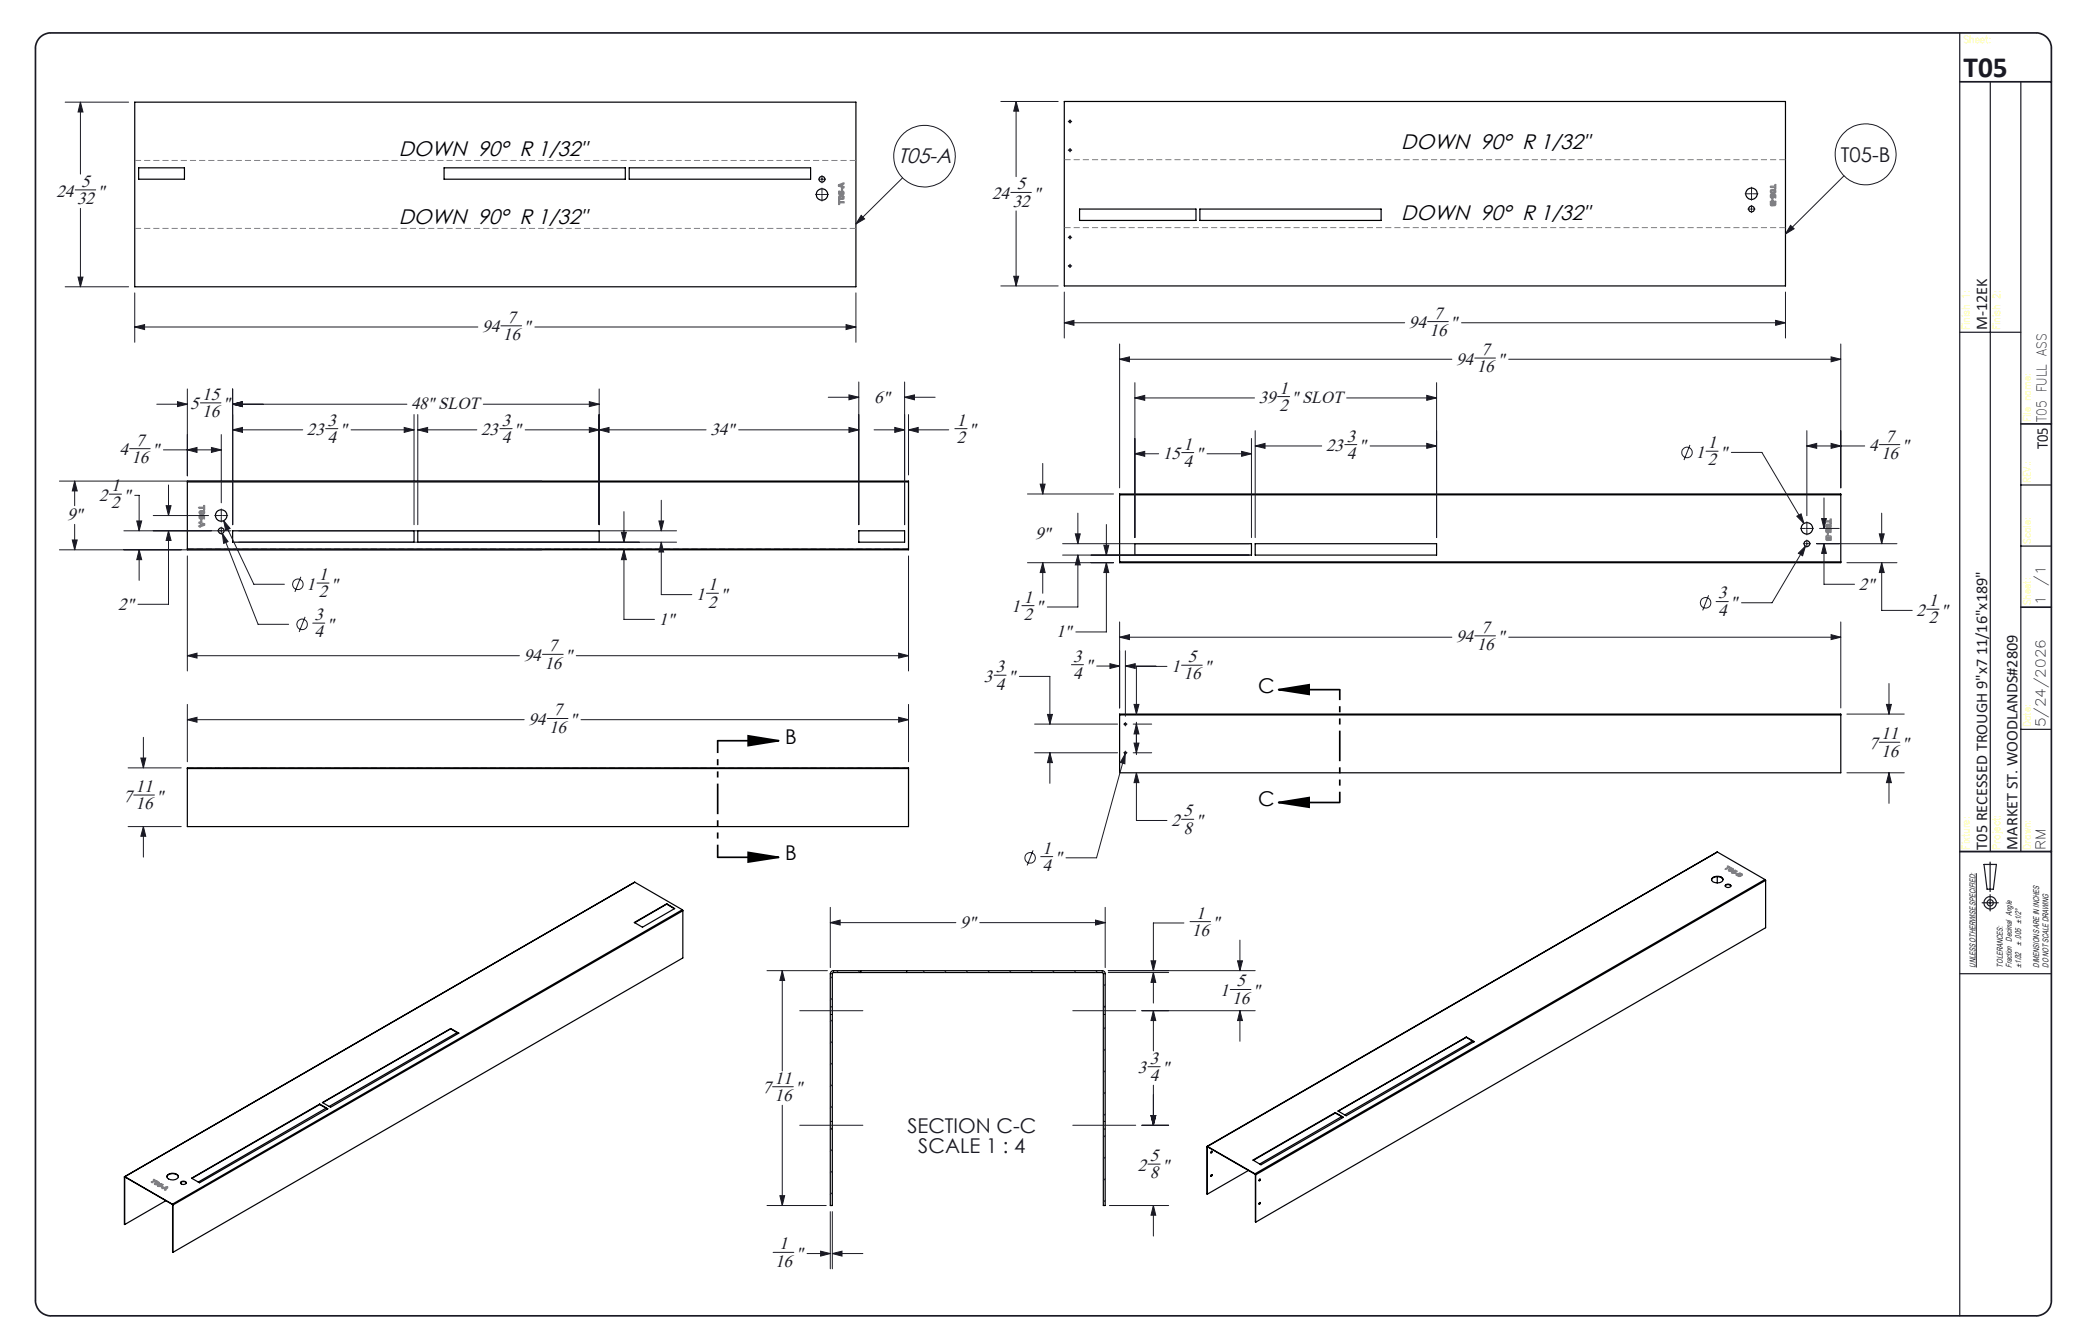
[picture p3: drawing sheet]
<svg xmlns="http://www.w3.org/2000/svg" width="432mm" height="279mm" viewBox="0 0 432 279" stroke-linecap="round" stroke-linejoin="round" font-family="sans-serif">
<g fill="none" stroke="#191924" stroke-width=".21">
<path d="M13.5 21.2h13.2M15.6 39.5h4.3M16.7 21.2l.6 2.1h-1.1zM16.7 21.2v15M170.1 37.3h.5M170.7 37.3h.4M170.9 36.5v.4M170.9 37.1v.3M170.9 37.6v.4M170.9 39.1v1M171.2 37.3h.4M187.6 37l-9.7 9.6"/>
<path d="M208.1 21.1h11.9M211.2 21.1l.6 2h-1.1zM211.2 21.1v15.6M222.1 25.3h.1M222.1 31.2h.1M222.3 25.3h.3M222.3 31.2h.3M222.5 24.9h.1M222.5 25.1v.3M222.5 25.6h.1M222.5 30.9h.1M222.5 31v.4"/>
<path d="M222.5 31.5v.1M222.8 25.3h.1M222.8 31.2h.1M364.1 38.9v1.1M383.4 36.5l-12.2 12.1M13.5 59.6h13.2M16.2 57.6h1.1l-.6 2zM16.7 43.3v16.3M169.5 40.4h1.1M170.7 40.4h.4M170.9 40.3v.3M170.9 40.7v1.1"/>
<path d="M171.2 40.4h1M179 44.8l.7 .7-1.8 1.1zM208.1 59.4h11.9M210.1 40h4.3M210.7 57.4h1.1l-.6 2zM211.2 43.9v15.5M222.1 55.3h.1M222.1 49.4h.1M222.3 55.3h.3M222.3 49.4h.3M222.5 49h.1M222.5 49.2v.3"/>
<path d="M222.5 49.7h.1M222.5 54.9v.1M222.5 55.1v.4M222.5 55.6h.1M222.8 55.3h.1M222.8 49.4h.1M362.8 40.3h1M363.4 43.5h.4M364 43.5h.3M364 40.3h.3M364.1 40.1v.3M364.1 40.6v1"/>
<path d="M364.1 42.7v.4M364.1 43.3v.3M364.1 43.8v.4M364.5 43.5h.4M364.5 40.3h1M372.3 46.8l.7 .8-1.8 1zM28 68l2.1-.5v1zM28 60.9v10.3M28 68h71.3M104.1 67.7h4.3M111.2 68h66.7M175.9 67.5l2 .5-2 .5z"/>
<path d="M177.9 60.9v10.3M178.5 79.4v29.7M188.1 79.4v29.7M221.3 67.1l2-.5v1zM221.3 60.7v9.6M221.3 67.1h70.7M232.8 74.7l2-.5v1zM232.8 71.5v29.9M232.8 74.7h69M235.9 79.6v32.2M296.8 66.9h4.3M298.7 79.6v32.2"/>
<path d="M303.8 67.1h67.4M306.6 74.4h4.3M313.7 74.7h69M369.1 66.6l2.1 .5-2.1 .5zM371.2 60.7v9.6M380.7 74.2l2 .5-2 .5zM382.7 71.5v29.9M27 93.3h4.2M32.6 84h6.3M34 93.5h12M36.9 83.5l2 .5-2 .5zM38.9 93.5l2.1-.5v1.1z"/>
<path d="M38.9 80.9v18M41.7 83.7h4.2M44 93l2 .5-2 .6zM46 90.3v14.2M48.4 89.4l2-.5v1zM48.4 84l2-.5v1zM48.4 80.9v28.2M48.4 89.4h14.5M48.4 84h36.2M67.7 89.1h2.5M73 89.4h13.1M84 88.9l2.1 .5-2.1 .5z"/>
<path d="M86.1 86.2v22.9M86.9 89.4l2-.5v1zM86.9 89.4h12.2M86.9 86.2v22.9M100.5 84h24.1M103.9 89.1h2.6M109.2 89.4h37.6M122.5 88.9l2.1 .5-2.1 .5zM122.5 83.5l2.1 .5-2.1 .5zM124.6 89.4l2-.5v1zM124.6 80.9v28.2M153.6 89.4h24.9"/>
<path d="M172.2 82.6h6.3M176.5 88.9l2 .5-2 .5zM176.5 82.1l2 .5-2 .5zM181.7 89.4h6.4M186 88.9l2.1 .5-2.1 .5zM188.1 82.6l2-.5v1zM188.1 82.6h6.3M188.9 89.4l2-.5v1zM188.9 86.2v12.5M188.9 89.4h8.3M198.5 89.1h2.5M216.8 96.3v6.4"/>
<path d="M235.9 94.3l2.1-.5v1.1zM235.9 82.7l2.1-.5v1zM235.9 94.3h5M235.9 82.7h24.9M245.7 94.1h2.5M250.9 94.3h9.3M258.1 93.8l2.1 .5-2.1 .6zM260.2 91.2v20.6M260.9 92.7l2.1-.5v1zM260.9 89.5v22.3M260.9 92.7h13.9M265.6 82.4h2.5"/>
<path d="M279.6 92.4h2.5M280 82.7h18.7M284.8 92.7h13.9M296.6 92.2l2.1 .5-2.1 .5zM296.6 82.2l2.1 .5-2.1 .5zM351.3 92.5l-1.2 3.1M354.7 93.8h2.5M359.9 94.1h6.4l8.7 14.7M375.6 92.7l2.1-.5v1zM375.6 92.7h12.1M375.6 89.5v17.7M380.7 92.2l2 .5-2 .5z"/>
<path d="M390.7 92.4h4.3M12.3 100h100.3M12.3 114.3h100.3M15 112.3h1.1l-.6 2zM15.5 100l.6 2.1h-1.1zM15.5 100v5.1M15.5 109v5.3M22.7 102.7h2.6M25.8 110.3h22.2M28 103h.9v7.3M28.4 108.3h1.1l-.6 2zM28.9 114.3l.6 2h-1.1z"/>
<path d="M28.9 114.3v6.4M31.9 107.2h11.5M34.5 105.1h1.1l-.6 2.1zM35 110.3l.6 2.1h-1.1zM35 110.3v15.3h-6.3M35 100.8v6.4M38.9 115.6v23.9M44.6 107.2h1.1M45.8 107.2h.3M46 105.8v1.1M46 107v.3M46 107.5v1"/>
<path d="M46 109.6v.4M46 110.2v.3M46 110.7v.4M46.2 110.9l1.2 1.7-.9 .4zM46.2 110.9l7.5 18.9h6.3M46.3 107.2h1M46.5 108.2l1.3 1.7-.9 .4zM46.5 108.2l6.3 13.3h6.3M49.6 110.3h91.1M49.6 112.7h91.1M62.5 119.9l-1.2 3.1M129.2 110.7h1l-.5 2z"/>
<path d="M129.7 114.3l.5 2h-1zM129.7 114.3v14.5h6.4M129.7 106.4v6.3M137 108.3h1l-.5 2zM137.5 112.7l.5 2.1h-1zM137.5 112.7v10.9h6.3M137.5 104v6.3M188.9 115.6v23.9M213.6 117h17.9M213.6 102.7h17.9M216.3 100.6h1l-.5 2.1zM216.8 117l.5 2h-1z"/>
<path d="M216.8 117v6.3M220.9 115.4h38.8M220.9 113h38.8M223.6 111h1l-.5 2zM224.1 115.4l.5 2h-1zM224.1 115.4v10.8h-6.4M224.1 106.7v6.3M229.5 113.3h1l-.5 2.1zM230 117l.5 2h-1zM230 117v14.4h-6.3M230 109v6.4M373.6 107.3l.8-.5 .6 2z"/>
<path d="M374.3 109.9h1M374.9 113h.4M375.4 113.5l-.6 2-.9-.5zM375.4 113.5l-7 11.8h-6.3M375.5 113h.3M375.5 109.9h.3M375.6 108.5v1M375.6 109.7v.3M375.6 110.2v1M375.6 112.3v.4M375.6 112.9v.3M375.6 113.3v.5"/>
<path d="M376 113h.4M376 109.9h1M377.7 113h16.7M378.3 109.9h4.1M378.7 107.8h1l-.5 2.1zM379.2 113l.5 2h-1zM379.2 113v8.5h6.4M379.2 103.5v6.4M384 117h10.4M390.7 111h1l-.5 2zM391.2 117l.5 2h-1zM391.2 117v9.9h6.3"/>
<path d="M391.2 106.7v6.3M38.9 136.3l2.1-.5v1zM38.9 136.3h69.1M63.4 128.2l-1.2 3.2M65 129.5h2.5M65.9 121.2h2.5M112.8 136h4.3M119.8 136.3h69.1M146.9 123.3h2.5M186.8 135.8l2.1 .5-2.1 .5zM212.4 125.9h2.6M222.7 138.2h2.5"/>
<path d="M228 138.5h4.8M230.8 138l2 .5-2 .5zM232.8 132.5l2-.6v1.1zM232.8 129.3v17.9M232.8 132.5h69M234 138.5l2-.5v1zM234 135.3v13.6M234 138.5h6.3M242.6 138.5h-6.3v9.9M245.6 138.3h4.3M306.6 132.2h4.3M313.7 132.5h69"/>
<path d="M355.2 123.8l-1.2 3.1M356.8 125.1h2.5M380.7 131.9l2 .6-2 .5zM382.7 129.3v17.9M400.6 126.6h2.5M26.6 159.6h11.1M29.3 157.6h1l-.5 2zM29.8 153.3v6.3M38.9 149.6l2.1-.5v1zM38.9 146.4v12M38.9 149.6h70.1M113.8 149.4h4.3"/>
<path d="M120.8 149.6h68.1M186.8 149.1l2.1 .5-2.1 .5zM188.9 146.4v12M206.7 140.4h2.5M211.9 140.6h6.4v9.9M215.1 156.5h17.2M215.1 150.5h17.2M217.8 148.5h1l-.5 2zM218.3 156.5l.5 2h-1zM218.3 156.5v6.3M233.6 156.5h.1M233.6 150.5h.1"/>
<path d="M233.8 156.5h.3M233.8 150.5h.3M233.9 156.7v2.1l-1-.3zM233.9 156.7l-5.9 21.6h-6.4M234 150.2h.1M234 150.4v.3M234 150.8v.1M234 156.1v.1M234 156.4v.3M234 156.8h.1M234.3 156.5h.1M234.3 150.5h.1"/>
<path d="M235.6 156.5h3.8M235.6 150.5h3.8M235.8 146.4h1l-.5 2zM235.8 154.5h1l-.5 2zM236.3 150.5l.5 2.1h-1zM236.3 150.1v6.8M384 148.4h11.9M390.7 154.3h4.3M392.2 146.4h1l-.5 2zM392.7 142.1v6.3M26.6 171.8h11.1M27.8 165.3h4.3"/>
<path d="M29.8 171.8l.5 2h-1zM29.8 171.8v6.4M214.8 176.8l-1.3 3.1M216.4 178.1h2.5M236.3 160.7l.5 2h-1zM236.3 160.7v9.9h6.3M245.6 170.3h2.6M384 160.7h11.9M392.7 160.7l.5 2h-1zM392.7 160.7v6.3M172.6 191.8l2.1-.5v1zM172.6 188.6v12.6"/>
<path d="M172.6 191.8h26.1M203.7 191.8h26.1M227.8 191.3l2 .5-2 .5zM229.8 188.6v12.6M239.3 199.7h1l-.5 2.1zM246.1 191.9h-6.3v9.9M247.4 191.6h4.3M257.3 199.7h1l-.5 2.1zM257.8 195.4v6.4M410.9 181.5v19.6M159.5 201.8h12.5M162.6 201.8l.5 2h-1z"/>
<path d="M162.6 201.8v20.8M166.3 210.1h13.1M173 203l-.4 .4M173 207.5l-.4 .4M173 212l-.4 .4M173 216.5l-.4 .4M174.3 201.8l-.4 .4M178.8 201.8l-.4 .4M192.2 201.8l-.4 .4M196.7 201.8l-.4 .4M201.2 201.8l-.4 .4M205.7 201.8l-.4 .4"/>
<path d="M210.2 201.8l-.4 .4M214.7 201.8l-.4 .4M219.2 201.8l-.4 .4M223 210.1h13.1M223.7 201.8l-.4 .4M228.1 201.8l-.3 .4M229.8 204.6l-.4 .4M229.8 209.1l-.4 .4M229.8 213.6l-.4 .4M229.8 218.1l-.4 .4M230.4 201.8h30.5M230.4 202.2h12.6"/>
<path d="M237.4 210.1h23.5M239.8 210.1l.5 2.1h-1zM239.8 202.2l.5 2h-1zM239.8 202.2v6.3M239.8 210.1v8.4M255.8 205.7h4.3M257.8 210.1l.5 2.1h-1zM257.8 210.1v6.4M160.6 225.9h4.3M162.6 229.8v20.8M166.3 233.9h13.1M173 221l-.4 .4"/>
<path d="M173 225.5l-.4 .4M173 230l-.4 .4M173 234.5l-.4 .3M173 238.9l-.4 .5M223 233.9h13.1M229.8 222.6l-.4 .4M229.8 227.1l-.4 .4M229.8 231.6l-.4 .4M229.8 236.1l-.4 .4M237.4 233.9h5.6M238.7 221.8h2.5M239.3 231.9h1l-.5 2z"/>
<path d="M239.8 225.6v8.3M159.5 250.6h12.3M162.1 248.6h1l-.5 2zM172.6 251.9v11.9M173 243.5l-.4 .3M173 247.9l-.4 .4M173 251.9v11.9M229.8 240.6l-.4 .3M229.8 245l-.4 .5M229.8 249.6l-.4 .3M230.6 250.6h12.4M238.7 242h2.5"/>
<path d="M239.8 250.6l.5 2h-1zM239.8 250.6v6.4M160.7 260.3h4.3M167.8 260.6h4.8M170.6 260.1l2 .5-2 .5zM173 260.6l2-.5v1zM173 260.6h6.4"/>
<circle cx="192.2" cy="32.5" r="6.4"/>
<circle cx="387.8" cy="32.1" r="6.3"/>
<circle cx="350.7" cy="94.1" r="1.1"/>
<circle cx="61.9" cy="121.5" r="1.09"/>
<circle cx="62.8" cy="129.8" r="1.09"/>
<circle cx="354.6" cy="125.3" r="1.09"/>
<circle cx="214.2" cy="178.3" r="1.1"/>
</g>
<g fill="none" stroke="#191924" stroke-width=".25">
<path d="M407.4 6.8v266.7M413.8 17v160M420.1 17v160M407.4 69.1h12.7M420.1 113.5h6.4M420.1 100.8h6.4M420.1 151.6h6.4M407.4 177h19.1M412.5 179.7h2.5l-.6 5.2h-1.3zM413.7 179.2v6.1M412.1 187.7h3.3M413.7 186v3.4"/>
<path d="M407.4 202.4h19.1"/>
<circle cx="413.7" cy="187.7" r=".66"/>
<circle cx="413.8" cy="187.7" r="1.29"/>
</g>
<path d="M8.2 7.9a3.3 3.3 0 0 1 2.3-1.1h412.8a3.2 3.2 0 0 1 3.2 3.2v260.4a3.2 3.2 0 0 1-3.2 3.1h-412.8a3.2 3.2 0 0 1-3.1-3.1v-260.4a3.2 3.2 0 0 1 .8-2.1zM407.4 17h19.1M420.1 88.1h6.4M420.1 126.2h6.4M407.4 177h19.1" fill="none" stroke="#191924" stroke-width=".35"/>
<g fill="none" stroke="#000" stroke-width=".21" stroke-dasharray="1.3 .6" stroke-linecap="butt">
<path d="M39 100.1h149.9M39 114.2h149.9M39 159.7h149.9M44.8 159.6v.1M45.4 159.6v.1M46.6 159.7v-.1M47.2 159.7v-.1M48.4 159.7v-.1M86.1 159.7v-.1M86.9 159.7v-.1M124.6 159.7v-.1M178.6 159.7v-.1"/>
<path d="M188.1 159.7v-.1M172.6 210.9h.4M173 202.4h-.4M173 209.3h-.4M173.3 201.8v.4M229.2 202.2v-.4M229.4 210.9h.4M229.8 202.4h-.4M229.8 209.3h-.4M172.6 234.7h.4M173 233.1h-.4M229.4 234.7h.4"/>
<path d="M229.8 233.1h-.4"/>
</g>
<g fill="none" stroke="#000" stroke-width=".25">
<path d="M28 21.2h149.9v38.4h-149.9zM28.8 34.9h9.5v2.4h-9.5zM92.3 34.9h37.7v2.4h-37.7zM130.8 34.9h37.7v2.4h-37.7zM221.3 21.1h149.9v38.3h-149.9zM224.4 43.5h24.2v2.3h-24.2zM249.4 43.5h37.7v2.3h-37.7zM38.9 100.2v-.2h150v.2M38.9 114.1v.2h150v-.2M38.9 100.2v13.9M38.9 100.2h150M38.9 114.1h150"/>
<path d="M48.4 110.3h37.7v2.4h-37.7zM86.9 110.3h37.7v2.4h-37.7zM178.5 110.3h9.6v2.4h-9.6zM188.9 100.2v13.9M232.8 102.9v-.2h149.9v.2M232.8 116.8v.2h149.9v-.2M232.8 102.9v13.9M232.8 102.9h149.9M232.8 116.8h149.9M235.9 113h24.3v2.4h-24.3zM260.9 113h37.8v2.4h-37.8zM382.7 102.9v13.9"/>
<path d="M38.9 159.8v-.2h150v.2M38.9 159.8v12h150v-12M38.9 159.8h150M232.8 148.6v-.2h149.9v.2M232.8 148.6h149.9M232.8 148.6v12.1h149.9v-12.1M357 177.1l-106 61.2M357 177.1l9.9 5.7M131.9 191.8l6.7-3.9 1.7 1-6.7 3.9zM131.9 183.4h.1M132 183.4l-106.1 61.2M132 183.4l9.9 5.7"/>
<path d="M138.6 187.9v.1M138.6 188l-6.7 3.8M138.6 188l1.6 .9M141.9 189.1l.1 .2M141.9 189.1l-106.1 61.2M142 189.3l-106.1 61.2M142 189.3v9.8l-106.1 61.2M355.8 182.9a1.42 1.42 0 0 1 2.4 0M356.1 182.4a1.4 1.4 0 0 1 2.1 .5 1.39 1.39 0 0 1-2.4-.1zM357 182.2v1.4M358.7 184.2a.78 .78 0 0 1 1.2 0M358.7 184a.61 .61 0 0 1 .6-.2 .61 .61 0 0 1 .5 .5 .61 .61 0 0 1-.6 .2 .61 .61 0 0 1-.5-.5z"/>
<path d="M366.9 182.8l.2 .2M366.9 182.8l-106 61.2M367.1 183l-106 61.2M367.1 183v9.9l-106 61.2M93.7 213.8v.1M93.7 213.9l-26.6 15.3M93.7 213.9l1.6 .9M95 214.7l-26.6 15.3M172.8 202l.3-.2h56a.6 .6 0 0 1 .7 .6v48.2h-.4v-48.2l-.2-.2h-56.1l-.1 .2v48.2h-.4v-48.2zM179 201.8v.4M188.5 201.8v.4M304.8 215.7l-26.6 15.3"/>
<path d="M304.8 215.6v.1M304.8 215.7l1.6 .9M306.1 216.4l-26.5 15.4M66.5 229.5v.1M66.5 229.6l-26.6 15.4M66.5 229.6l1.6 .9M67 229.2l26.7-15.4 1.7 1-26.7 15.4zM67.8 230.4l-26.6 15.3M250.9 238.4h.1M250.9 238.4l.1 9.8M251 238.4v9.8M251 238.3l-.1 .1"/>
<path d="M251 238.4h.1M251 238.3l9.9 5.7M251 238.4l9.9 5.7M251 238.3v.1M251.8 239.4l.2 .1-.2 .2zM251.9 239.3l-.2 .3M277.6 231.3v.1M277.6 231.4l-17 9.8M277.6 231.4l1.6 .9M278.2 231l26.6-15.4 1.7 .9-26.6 15.5zM278.9 232.1l-17 9.9M25.9 244.7h.1"/>
<path d="M25.9 244.7v9.9M26 244.7h-.1M26 244.6l-.1 .1M26 244.7l9.8 5.7M26 244.6v.1M26 244.6l9.8 5.7M34.5 249.6l-8.6 5M34.7 244.7a1.38 1.38 0 0 1 2.4 0M34.8 244.3a1.54 1.54 0 0 1 2.3 .2 1.25 1.25 0 0 1-1.9 .6 .52 .52 0 0 1-.4-.8zM35.8 250.4l.1 .1M35.8 250.3l.1 .2M35.8 250.3v.1"/>
<path d="M35.9 250.5v9.8M35.9 250.5h.1M37.5 245.9l.4-.3 .6 .1 .2 .2M37.6 245.7a.61 .61 0 0 1 .6-.2 .61 .61 0 0 1 .5 .5 .61 .61 0 0 1-.7 .3 .61 .61 0 0 1-.4-.6zM39.8 244.9l26.7-15.4 1.7 1-26.7 15.4zM251.9 244.2l-.2 .3M259.6 243.3l-8.6 4.9M260.5 241.2l17.1-9.9 1.7 1-17.2 9.8zM260.9 244l.2 .2M260.9 244.1l.1 .1M260.9 244v.1M261 244.2l.1 9.9"/>
<path d="M261 244.2h.1M261.1 244.2v9.9M261.8 250.1l.2-.1-.1 .3h-.2zM261.8 245.2l.2-.1v.3l-.2 .1zM261.9 245.1l-.1 .4M261.9 250l-.1 .3"/>
<circle cx="170.9" cy="37.3" r=".59"/>
<circle cx="222.4" cy="25.3" r=".2"/>
<circle cx="222.4" cy="31.2" r=".2"/>
<circle cx="170.9" cy="40.4" r="1.19"/>
<circle cx="222.4" cy="49.3" r=".19"/>
<circle cx="222.4" cy="55.3" r=".2"/>
<circle cx="364.1" cy="40.3" r="1.2"/>
<circle cx="364.1" cy="43.4" r=".6"/>
<circle cx="46" cy="110.3" r=".59"/>
<circle cx="46" cy="107.2" r="1.19"/>
<circle cx="375.6" cy="109.8" r="1.19"/>
<circle cx="375.7" cy="113" r=".59"/>
<circle cx="234" cy="150.5" r=".19"/>
<circle cx="234" cy="156.5" r=".2"/>
<circle cx="251.9" cy="244.4" r=".16"/>
</g>
<path d="M149.2 154h12.7M155.5 153l6.4 1-6.4 1zM265.8 143.4l6.4-1.1v2.1zM265.8 143.4h12.7M149.2 178.2h12.7M155.5 177.2l6.4 1-6.4 1zM265.8 166.8l6.4-1v2zM265.8 166.8h12.7" fill="none" stroke="#000" stroke-width=".35"/>
<g fill="none" stroke="#808080" stroke-width=".25">
<path d="M174.4 39.7l.2 .1v.4l.2 .1v-.4a.4 .4 0 0 1 .6 0 .4 .4 0 0 1-.3 .6v-.2a.21 .21 0 0 0 .1-.3 .21 .21 0 0 0-.3 0 .21 .21 0 0 0 .1 .3l-.1 .2-.6-.2zM174.4 38.4l1-.4 .1 .2-.3 .1v.5h.2l.1 .2-.2 .1-.9-.4-.1-.1zM174.6 38.6l.4-.2v.3zM174.9 39.2h.3l-.1 .4h-.2zM368.1 38.7h.9v-.3l.1-.1 .1 .9-.2 .1v-.3l-.9-.1zM368.1 39.5l.8-.1 .2 .1 .1 .4-.3 .3h-.6l-.2-.3zM368.3 39.7h.4a.21 .21 0 0 1 .2-.1 .21 .21 0 0 1 .1 .3 .21 .21 0 0 1-.3 .1l-.4-.1zM174.4 41.6h.1l.1 .3h.8l.1 .2-.9 .1-.1 .3h-.1zM174.4 40.8l.5-.2 .4 .1 .2 .5-.2 .2-.7 .1-.3-.3zM174.6 41l.4-.1a.22 .22 0 0 1 .3 .1 .22 .22 0 0 1-.1 .3 .22 .22 0 0 1-.3-.1l-.4-.1zM368.1 41.9l1-.1 .1 .6a.28 .28 0 0 1-.2 .4 .28 .28 0 0 1-.3-.2l-.2 .2-.4-.1zM368.2 40.4h.2v.1a.21 .21 0 0 0-.1 .4 .21 .21 0 0 0 .3 0 .21 .21 0 0 0-.1-.4v-.1l.6 .1v.6h-.1v-.4l-.2-.1v.3a.41 .41 0 0 1-.6 .2 .41 .41 0 0 1 0-.7z"/>
<path d="M368.3 42.1h.2v.4h-.2zM368.4 41.3h.2l-.1 .4h-.1zM368.7 42.1h.3l-.1 .4-.2-.1zM41.4 108.5l.9 .3a.21 .21 0 0 1 .2 .2 .21 .21 0 0 1-.2 .3l-.8 .3-.1-.2 .3-.1v-.5l-.3-.1zM41.5 105.4h.8v-.3h.2v.9h-.2v-.3h-.8zM41.5 106.3l.2-.1h.5l.3 .1v.3l-.3 .3h-.5l-.3-.2zM41.5 107.2a.16 .16 0 0 1 .2-.1 .16 .16 0 0 1 .1 .2 .16 .16 0 0 1-.2 .1 .23 .23 0 0 0 .2 .2 .23 .23 0 0 0 .2-.1 .23 .23 0 0 0-.1-.3v-.1l.6 .1v.6h-.2v-.4h-.2l-.1 .4h-.5l-.1-.3zM41.6 106.5l.3-.1a.22 .22 0 0 1 .3 0 .22 .22 0 0 1 .1 .2l-.2 .1a.28 .28 0 0 1-.3 0 .28 .28 0 0 1-.2-.2zM41.7 108l.2 .1v.3h-.2zM41.9 108.9l.4 .1-.4 .2zM379.6 108.3h.9v-.4h.1l.1 1h-.2v-.4h-.9zM379.6 111.4l1.1 .1-.1 .7-.3 .1-.1-.2a.33 .33 0 0 1-.4 .2 .33 .33 0 0 1-.2-.4z"/>
<path d="M379.7 109.1l.2-.1h.6l.2 .2v.3l-.3 .2h-.6l-.2-.3zM379.7 110h.2l-.2 .2 .2 .3a.26 .26 0 0 0 .3-.2 .26 .26 0 0 0-.2-.3l.7 .1-.1 .6-.1-.1v-.4h-.2v.3a.4 .4 0 0 1-.6 .1 .4 .4 0 0 1 0-.6zM379.8 109.3l.3-.1a.22 .22 0 0 1 .3 0 .22 .22 0 0 1 .1 .3 .22 .22 0 0 1-.3 0h-.4zM379.8 111.7h.2v.4l-.2-.1zM379.9 110.8h.2l-.1 .5zM380.3 111.7h.2l-.1 .4-.1-.1zM359.1 180.1l.8 .3-.4-.1-.7 .4v-.1l.5-.4zM359.3 180.8l.4-.2h.5a.25 .25 0 0 1 .2 .3 .25 .25 0 0 1-.4 .1l-.5 .1zM359.6 180.9l.4-.2a.2 .2 0 0 1 0 .2 .2 .2 0 0 1-.2 .1zM360 181.2h.2a.18 .18 0 0 0 .1 .2 .18 .18 0 0 0 .2 0l.1-.2-.3-.2 .5-.1 .3 .2h-.6l.1 .1a.19 .19 0 0 1 .2 .2 .19 .19 0 0 1-.3 .1l-.5-.1zM360.8 181.5l.3 .2zM361 181.8l.6-.3 .5 .1a.21 .21 0 0 1 .1 .4 .2 .2 0 0 1-.4 0v.1l-.3 .1-.5-.2z"/>
<path d="M361.2 181.9l.3-.1 .2 .2zM361.6 181.7l.1-.1 .3 .2zM31.9 245.3l.1-.1 .6 .4-.3-.1-.8 .3 .6-.4zM32.2 245.9l.6-.2a.27 .27 0 0 1 .3 .3 .27 .27 0 0 1-.3 .2l-.4 .1a.22 .22 0 0 1-.2-.1 .22 .22 0 0 1 0-.3zM32.3 246l.6-.1-.4 .3zM32.7 246.4l.2-.1v.2h.4v-.1l-.3-.2 .4-.1 .5 .2h-.6a.23 .23 0 0 1 .2 .3 .23 .23 0 0 1-.3 .1l-.3-.1zM33.5 246.6l.4 .2h-.2zM33.7 247l.9-.3 .3 .1-.5 .6h-.2l.1-.2zM34.2 247l.4-.1-.2 .2z"/>
</g>
<path d="M149.2 154v24.2" fill="none" stroke="#000" stroke-width=".35" stroke-dasharray="6.3 1.3 1.3 1.3 1.3 1.3" stroke-dashoffset="3.8" stroke-linecap="butt"/>
<path d="M278.5 143.3v23.5" fill="none" stroke="#000" stroke-width=".35" stroke-dasharray="6.3 1.3 1.3 1.3 1.3 1.3" stroke-dashoffset="4.1" stroke-linecap="butt"/>
<path d="M28 33.4h149.9M221.3 33.2h149.9M177.9 47.5h-149.9M371.2 47.3h-149.9" fill="none" stroke="#808080" stroke-width=".21" stroke-dasharray="1.3 .6" stroke-linecap="butt"/>
<path d="M155.5 153l6.4 1-6.4 1zM155.5 177.2l6.4 1-6.4 1zM265.8 143.4l6.4-1.1v2.1zM265.8 166.8l6.4-1v2z" fill="#000"/>
<g fill="#191924">
<path d="M372.3 46.8l.7 .8-1.8 1z"/>
<path d="M179 44.8l.7 .7-1.8 1.1z"/>
<path d="M29.8 171.8l.5 2h-1zM29.3 157.6h1l-.5 2zM38.9 149.6l2.1-.5v1zM186.8 149.1l2.1 .5-2.1 .5zM15.5 100l.6 2.1h-1.1zM15 112.3h1.1l-.6 2zM186.8 135.8l2.1 .5-2.1 .5zM38.9 136.3l2.1-.5v1zM48.4 89.4l2-.5v1zM84 88.9l2.1 .5-2.1 .5zM137 108.3h1l-.5 2zM137.5 112.7l.5 2.1h-1zM48.4 84l2-.5v1zM36.9 83.5l2 .5-2 .5zM28.4 108.3h1.1l-.6 2zM28.9 114.3l.6 2h-1.1zM44 93l2 .5-2 .6zM38.9 93.5l2.1-.5v1.1zM34.5 105.1h1.1l-.6 2.1zM35 110.3l.6 2.1h-1.1zM129.2 110.7h1l-.5 2zM129.7 114.3l.5 2h-1zM46.5 108.2l.4 2.1 .9-.4zM46.2 110.9l.3 2.1 .9-.4zM122.5 88.9l2.1 .5-2.1 .5zM86.9 89.4l2-.5v1zM48.4 84l2-.5v1zM122.5 83.5l2.1 .5-2.1 .5zM176.5 88.9l2 .5-2 .5zM124.6 89.4l2-.5v1zM186 88.9l2.1 .5-2.1 .5zM188.9 89.4l2-.5v1zM188.1 82.6l2-.5v1zM176.5 82.1l2 .5-2 .5zM380.7 74.2l2 .5-2 .5zM232.8 74.7l2-.5v1zM260.9 92.7l2.1-.5v1zM296.6 92.2l2.1 .5-2.1 .5zM224.1 115.4l.5 2h-1zM223.6 111h1l-.5 2zM229.5 113.3h1l-.5 2.1zM230 117l.5 2h-1zM216.8 117l.5 2h-1zM216.3 100.6h1l-.5 2.1zM378.7 107.8h1l-.5 2.1zM379.2 113l.5 2h-1zM390.7 111h1l-.5 2zM391.2 117l.5 2h-1zM375.6 92.7l2.1-.5v1zM380.7 92.2l2 .5-2 .5zM373.6 107.3l1.4 1.5-.6-2zM375.4 113.5l-1.5 1.5 .9 .5zM235.9 94.3l2.1-.5v1.1zM258.1 93.8l2.1 .5-2.1 .6zM235.9 82.7l2.1-.5v1zM296.6 82.2l2.1 .5-2.1 .5zM239.8 210.1l.5 2.1h-1zM239.3 231.9h1l-.5 2zM257.8 210.1l.5 2.1h-1zM257.3 199.7h1l-.5 2.1zM239.3 231.9h1l-.5 2zM239.8 250.6l.5 2h-1zM239.8 202.2l.5 2h-1zM239.3 199.7h1l-.5 2.1zM172.6 191.8l2.1-.5v1zM227.8 191.3l2 .5-2 .5zM162.6 201.8l.5 2h-1zM162.1 248.6h1l-.5 2zM173 260.6l2-.5v1zM170.6 260.1l2 .5-2 .5z"/>
<path d="M233.9 156.7l-1 1.8 1 .3zM217.8 148.5h1l-.5 2zM218.3 156.5l.5 2h-1zM236.3 150.5l.5 2.1h-1zM235.8 146.4h1l-.5 2zM234 138.5l2-.5v1zM230.8 138l2 .5-2 .5zM235.8 154.5h1l-.5 2zM236.3 160.7l.5 2h-1zM392.7 160.7l.5 2h-1zM392.2 146.4h1l-.5 2zM380.7 131.9l2 .6-2 .5zM232.8 132.5l2-.6v1.1z"/>
<path d="M175.9 67.5l2 .5-2 .5zM28 68l2.1-.5v1zM16.2 57.6h1.1l-.6 2zM16.7 21.2l.6 2.1h-1.1zM211.2 21.1l.6 2h-1.1zM210.7 57.4h1.1l-.6 2zM369.1 66.6l2.1 .5-2.1 .5zM221.3 67.1l2-.5v1z"/>
</g>
<text font-size="6.1" fill="#191924" x="408.2" y="16.1">T05</text>
<g font-size="4.4">
<text x="82.9" y="32.5">DOWN 90° R 1/32&quot;</text>
<text x="291.3" y="31">DOWN 90° R 1/32&quot;</text>
<text x="82.9" y="46.5">DOWN 90° R 1/32&quot;</text>
<text x="291.3" y="45.7">DOWN 90° R 1/32&quot;</text>
</g>
<text font-size="4.4" fill="#191924" x="186.7" y="34">T05-A</text>
<g font-size="4.2" fill="#191924">
<text x="382.7" y="33.6">T05-B</text>
<text x="188.6" y="235.6">SECTION C-C</text>
<text x="190.9" y="239.8">SCALE 1 : 4</text>
</g>
<g font-size="4.2">
<text x="261.6" y="144">C</text>
<text x="163.3" y="154.7">B</text>
<text x="261.6" y="167.5">C</text>
<text x="163.3" y="178.9">B</text>
</g>
<g font-size="3.7" fill="#191924">
<text x="11.7" y="40.9">24</text>
<text x="16.9" y="38.9">5</text>
<text x="20.3" y="40.9">&quot;</text>
<text x="206.2" y="41.4">24</text>
<text x="211.4" y="39.4">5</text>
<text x="214.8" y="41.4">&quot;</text>
<text x="16" y="42.5">32</text>
<text x="210.5" y="43">32</text>
<text x="100.3" y="69.1">94</text>
<text x="104.5" y="70.7">16</text>
<text x="105.4" y="67.1">7</text>
<text x="108.8" y="69.1">&quot;</text>
<text x="292.9" y="68.2">94</text>
<text x="297.2" y="69.8">16</text>
<text x="298.1" y="66.2">7</text>
<text x="301.5" y="68.2">&quot;</text>
<text x="302.7" y="75.8">94</text>
<text x="307" y="77.4">16</text>
<text x="307.9" y="73.8">7</text>
<text x="311.3" y="75.8">&quot;</text>
<text x="42.1" y="83.1">15</text>
<text x="181.8" y="83.7">6&quot;</text>
<text x="261.7" y="83.8">39</text>
<text x="266" y="81.8">1</text>
<text x="268.5" y="83.8">&quot; SLOT</text>
<text x="39.5" y="85.1">5</text>
<text x="42.1" y="86.7">16</text>
<text x="46.3" y="85.1">&quot;</text>
<text x="68.1" y="88.5">3</text>
<text x="85.5" y="85.1">48&quot; SLOT</text>
<text x="104.3" y="88.5">3</text>
<text x="198.9" y="88.5">1</text>
<text x="266" y="85.4">2</text>
<text x="24.8" y="94.6">4</text>
<text x="28.2" y="92.6">7</text>
<text x="31.6" y="94.6">&quot;</text>
<text x="63.8" y="90.5">23</text>
<text x="68.1" y="92.1">4</text>
<text x="70.6" y="90.5">&quot;</text>
<text x="100" y="90.5">23</text>
<text x="104.3" y="92.1">4</text>
<text x="106.9" y="90.5">&quot;</text>
<text x="147.7" y="90.5">34&quot;</text>
<text x="198.9" y="92.1">2</text>
<text x="201.4" y="90.5">&quot;</text>
<text x="241.8" y="95.4">15</text>
<text x="246.1" y="93.5">1</text>
<text x="248.6" y="95.4">&quot;</text>
<text x="275.7" y="93.8">23</text>
<text x="280" y="91.8">3</text>
<text x="280" y="95.4">4</text>
<text x="282.5" y="93.8">&quot;</text>
<text x="352.5" y="95.2">1</text>
<text x="355.1" y="93.2">1</text>
<text x="357.6" y="95.2">&quot;</text>
<text x="388.6" y="93.8">4</text>
<text x="391.1" y="95.4">16</text>
<text x="392" y="91.8">7</text>
<text x="395.4" y="93.8">&quot;</text>
<text x="27.3" y="96.2">16</text>
<text x="246.1" y="97.1">4</text>
<text x="355.1" y="96.8">2</text>
<text x="20.6" y="104.1">2</text>
<text x="23.1" y="105.7">2</text>
<text x="23.1" y="102.1">1</text>
<text x="25.7" y="104.1">&quot;</text>
<text x="13.9" y="108.2">9&quot;</text>
<text x="215.2" y="112">9&quot;</text>
<text x="63.8" y="122.6">1</text>
<text x="66.3" y="120.6">1</text>
<text x="66.3" y="124.2">2</text>
<text x="68.8" y="122.6">&quot;</text>
<text x="144.7" y="124.7">1</text>
<text x="147.3" y="122.7">1</text>
<text x="149.8" y="124.7">&quot;</text>
<text x="212.8" y="125.3">1</text>
<text x="357.2" y="124.4">3</text>
<text x="386.5" y="122.6">2&quot;</text>
<text x="24.6" y="126.7">2&quot;</text>
<text x="65.4" y="128.9">3</text>
<text x="67.9" y="130.9">&quot;</text>
<text x="137" y="129.9">1&quot;</text>
<text x="147.3" y="126.3">2</text>
<text x="210.3" y="127.3">1</text>
<text x="212.8" y="128.9">2</text>
<text x="215.4" y="127.3">&quot;</text>
<text x="307.9" y="131.6">7</text>
<text x="357.2" y="128">4</text>
<text x="359.7" y="126.4">&quot;</text>
<text x="398.5" y="128">2</text>
<text x="401" y="126">1</text>
<text x="401" y="129.6">2</text>
<text x="403.5" y="128">&quot;</text>
<text x="65.4" y="132.5">4</text>
<text x="108.9" y="137.4">94</text>
<text x="114.1" y="135.4">7</text>
<text x="117.5" y="137.4">&quot;</text>
<text x="219.5" y="132.5">1&quot;</text>
<text x="223.1" y="137.6">3</text>
<text x="246.9" y="137.7">5</text>
<text x="302.7" y="133.6">94</text>
<text x="307" y="135.2">16</text>
<text x="311.3" y="133.6">&quot;</text>
<text x="113.2" y="139">16</text>
<text x="204.5" y="141.7">3</text>
<text x="207" y="139.7">3</text>
<text x="207" y="143.3">4</text>
<text x="209.6" y="141.7">&quot;</text>
<text x="223.1" y="141.2">4</text>
<text x="225.7" y="139.6">&quot;</text>
<text x="243.5" y="139.6">1</text>
<text x="246" y="141.3">16</text>
<text x="250.3" y="139.6">&quot;</text>
<text x="115" y="148.7">7</text>
<text x="109.9" y="150.7">94</text>
<text x="114.2" y="152.3">16</text>
<text x="118.5" y="150.7">&quot;</text>
<text x="388.6" y="155.7">7</text>
<text x="391.1" y="153.7">11</text>
<text x="395.4" y="155.7">&quot;</text>
<text x="391.1" y="157.3">16</text>
<text x="25.7" y="166.7">7</text>
<text x="28.2" y="164.7">11</text>
<text x="32.5" y="166.7">&quot;</text>
<text x="28.2" y="168.3">16</text>
<text x="243.5" y="171.7">2</text>
<text x="246" y="169.7">5</text>
<text x="246" y="173.3">8</text>
<text x="248.6" y="171.7">&quot;</text>
<text x="216.7" y="177.4">1</text>
<text x="219.3" y="179.4">&quot;</text>
<text x="216.7" y="181.1">4</text>
<text x="248.7" y="191">1</text>
<text x="199.6" y="192.9">9&quot;</text>
<text x="247.8" y="194.6">16</text>
<text x="252.1" y="193">&quot;</text>
<text x="253.6" y="207.1">1</text>
<text x="256.2" y="208.7">16</text>
<text x="257.1" y="205.1">5</text>
<text x="260.5" y="207.1">&quot;</text>
<text x="239.1" y="221.1">3</text>
<text x="158.5" y="227.3">7</text>
<text x="161" y="225.3">11</text>
<text x="165.3" y="227.3">&quot;</text>
<text x="236.5" y="223.1">3</text>
<text x="239.1" y="224.7">4</text>
<text x="241.6" y="223.1">&quot;</text>
<text x="161" y="228.9">16</text>
<text x="236.5" y="243.4">2</text>
<text x="239.1" y="245">8</text>
<text x="239.1" y="241.4">5</text>
<text x="241.6" y="243.4">&quot;</text>
<text x="161.1" y="263.3">16</text>
<text x="162" y="259.7">1</text>
<text x="165.4" y="261.7">&quot;</text>
</g>
<g font-size="3.4" fill="#191924">
<text x="413.1" y="68.7" transform="rotate(-90 413.1 68.7)">M-12EK</text>
<text x="425.7" y="93.4" transform="rotate(-90 425.7 93.4)">T05</text>
<text x="413.1" y="176.6" transform="rotate(-90 413.1 176.6)">T05 RECESSED TROUGH 9&quot;x7 11/16&quot;x189&quot;</text>
<text x="419.4" y="176.6" transform="rotate(-90 419.4 176.6)">MARKET ST. WOODLANDS#2809</text>
</g>
<g font-size="2.8" fill="#191924">
<text x="425.5" y="87.7" transform="rotate(-90 425.5 87.7)">T05 FULL ASS</text>
<text x="425.2" y="125.8" transform="rotate(-90 425.2 125.8)">1</text>
<text x="425.2" y="121.7" transform="rotate(-90 425.2 121.7)">/1</text>
<text x="425.2" y="151.2" transform="rotate(-90 425.2 151.2)">5/24/2026</text>
<text x="425.2" y="176.6" transform="rotate(-90 425.2 176.6)">RM</text>
</g>
<g font-size="2.1" fill="#ff0">
<text x="408.2" y="8.9">Sheet:</text>
<text x="409.5" y="68.7" transform="rotate(-90 409.5 68.7)">Finish 1:</text>
<text x="415.8" y="68.7" transform="rotate(-90 415.8 68.7)">Finish 2:</text>
<text x="422.2" y="87.7" transform="rotate(-90 422.2 87.7)">File name:</text>
<text x="422.2" y="100.4" transform="rotate(-90 422.2 100.4)">REV.:</text>
<text x="422.2" y="113.1" transform="rotate(-90 422.2 113.1)">Scale:</text>
<text x="422.2" y="125.8" transform="rotate(-90 422.2 125.8)">Sheet:</text>
<text x="422.2" y="151.2" transform="rotate(-90 422.2 151.2)">Date:</text>
<text x="409.5" y="176.6" transform="rotate(-90 409.5 176.6)">Fixture:</text>
<text x="415.8" y="176.6" transform="rotate(-90 415.8 176.6)">Project:</text>
<text x="422.2" y="176.6" transform="rotate(-90 422.2 176.6)">Drawn:</text>
</g>
<g font-size="1.7" fill="#191924">
<text x="420.2" y="196.6" transform="rotate(-90 420.2 196.6)">± .005 ±1/2°</text>
<text x="410.7" y="201.1" transform="rotate(-90 410.7 201.1)">UNLESS OTHERWISE SPECIFIED:</text>
<text x="416.4" y="201.1" transform="rotate(-90 416.4 201.1)">TOLERANCES:</text>
<text x="418.3" y="201.1" transform="rotate(-90 418.3 201.1)">Fraction Decimal Angle</text>
<text x="420.2" y="201.1" transform="rotate(-90 420.2 201.1)">±1/32</text>
<text x="424" y="201.1" transform="rotate(-90 424 201.1)">DIMENSIONS ARE IN INCHES</text>
<text x="425.9" y="201.1" transform="rotate(-90 425.9 201.1)">DO NOT SCALE DRAWING</text>
</g>
</svg>
